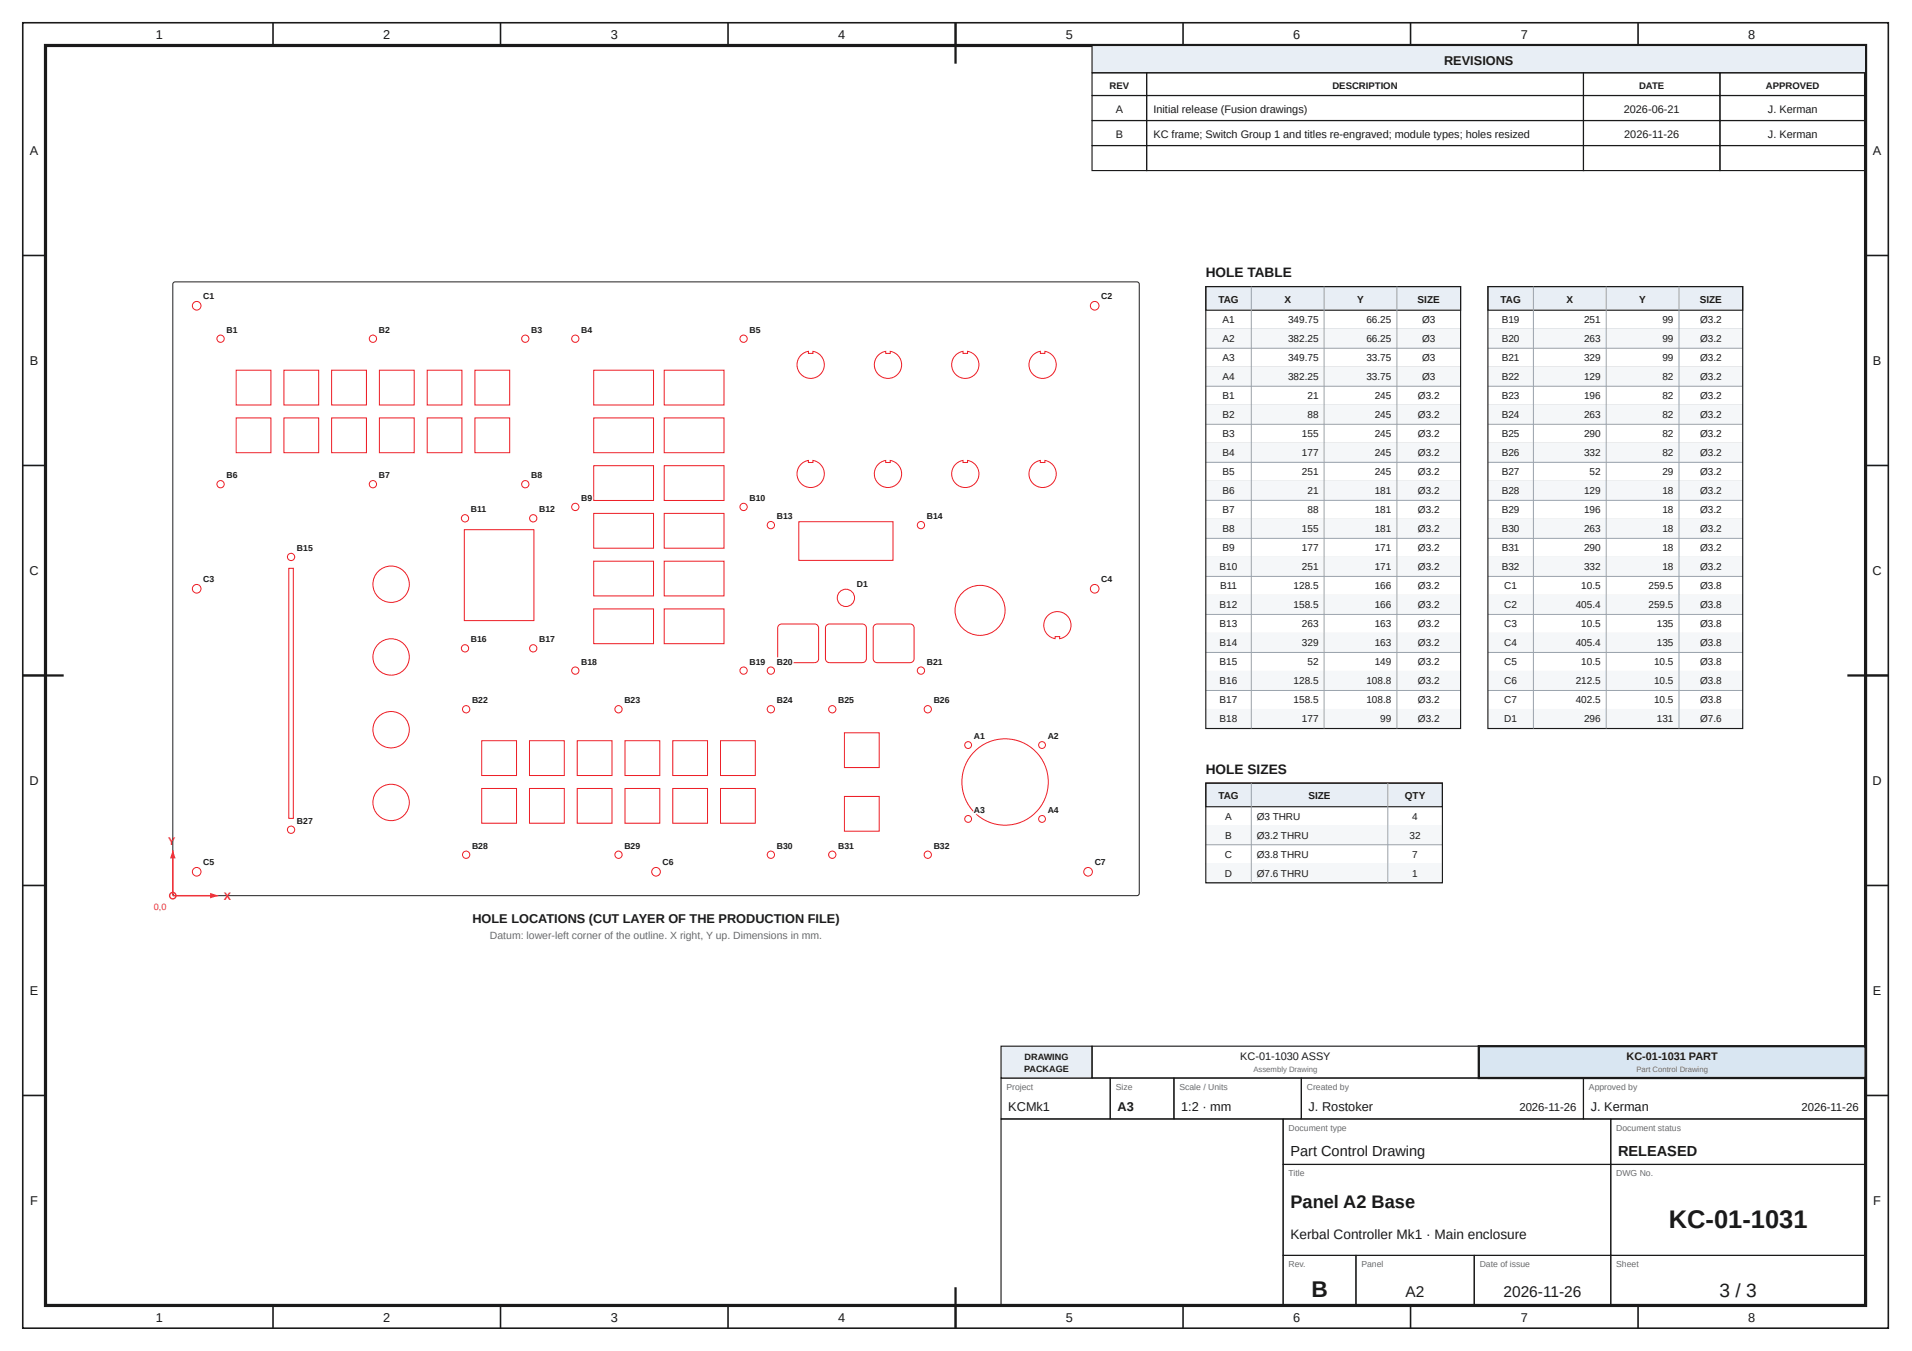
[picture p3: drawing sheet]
<svg xmlns="http://www.w3.org/2000/svg" width="420mm" height="297mm" viewBox="0 0 420 297" stroke-linecap="round" stroke-linejoin="round" font-family="sans-serif">
<g fill="none" stroke="#1a1a1a" stroke-width=".35">
<path d="M5 5h410v287h-410zM60 5v5M110 5v5M160 5v5M210 5v5M260 5v5M310 5v5M360 5v5M5 56.2h5M410 56.2h5M5 102.3h5M410 102.3h5"/>
<path d="M5 148.5h5M410 148.5h5M5 194.7h5M410 194.7h5M5 240.8h5M410 240.8h5M60 287v5M110 287v5M160 287v5M210 287v5M260 287v5M310 287v5"/>
<path d="M360 287v5"/>
</g>
<path d="M10 10h400v277h-400z" fill="none" stroke="#1a1a1a" stroke-width=".7" stroke-linecap="butt"/>
<path d="M210 5v9M5 148.5h9M406 148.5h9M210 283v9" fill="none" stroke="#1a1a1a" stroke-width=".5"/>
<path d="M240 10h170v6h-170z" fill="#e8eef5"/>
<g fill="none" stroke="#1a1a1a" stroke-width=".25">
<path d="M240 10h170v6h-170zM240 16h12v5h-12zM252 16h96v5h-96zM348 16h30v5h-30zM378 16h32v5h-32zM240 21h12v5.5h-12zM240 26.5h12v5.5h-12zM240 32h12v5.5h-12zM252 21h96v5.5h-96zM252 26.5h96v5.5h-96zM252 32h96v5.5h-96zM348 21h30v5.5h-30z"/>
<path d="M348 26.5h30v5.5h-30zM348 32h30v5.5h-30zM378 21h32v5.5h-32zM378 26.5h32v5.5h-32zM378 32h32v5.5h-32zM220 237h24v9h-24zM244 237h14v9h-14zM258 237h28v9h-28zM286 237h62v9h-62zM348 237h62v9h-62zM220 246h62v41h-62zM282 246h72v10h-72z"/>
<path d="M282 256h72v20h-72zM354 246h56v10h-56zM354 256h56v20h-56zM282 276h16v11h-16zM298 276h26v11h-26zM324 276h30v11h-30zM354 276h56v11h-56z"/>
</g>
<path d="M220 230h20v7h-20z" fill="#e8eef5"/>
<path d="M220 230h20v7h-20zM240 230h85v7h-85z" fill="none" stroke="#1a1a1a" stroke-width=".25"/>
<path d="M325 230h85v7h-85z" fill="#d9e6f2"/>
<path d="M325 230h85v7h-85z" fill="none" stroke="#1a1a1a" stroke-width=".5"/>
<path d="M265 63h56v5.2h-56z" fill="#e8eef5"/>
<path d="M265 63h56v5.2h-56z" fill="none" stroke="#1a1a1a" stroke-width=".25"/>
<path d="M265 72.4h56" fill="none" stroke="#9aa3ad" stroke-width=".22"/>
<path d="M265 72.4h56v4.2h-56z" fill="#f5f7f9"/>
<path d="M265 76.6h56M265 80.7h56" fill="none" stroke="#9aa3ad" stroke-width=".22"/>
<path d="M265 80.7h56v4.2h-56z" fill="#f5f7f9"/>
<path d="M265 84.9h56M265 89.1h56" fill="none" stroke="#9aa3ad" stroke-width=".22"/>
<path d="M265 89.1h56v4.2h-56z" fill="#f5f7f9"/>
<path d="M265 93.3h56M265 97.5h56" fill="none" stroke="#9aa3ad" stroke-width=".22"/>
<path d="M265 97.5h56v4.1h-56z" fill="#f5f7f9"/>
<path d="M265 101.6h56M265 105.8h56" fill="none" stroke="#9aa3ad" stroke-width=".22"/>
<path d="M265 105.8h56v4.2h-56z" fill="#f5f7f9"/>
<path d="M265 110h56M265 114.2h56" fill="none" stroke="#9aa3ad" stroke-width=".22"/>
<path d="M265 114.2h56v4.2h-56z" fill="#f5f7f9"/>
<path d="M265 118.4h56M265 122.5h56" fill="none" stroke="#9aa3ad" stroke-width=".22"/>
<path d="M265 122.5h56v4.2h-56z" fill="#f5f7f9"/>
<path d="M265 126.7h56M265 130.9h56" fill="none" stroke="#9aa3ad" stroke-width=".22"/>
<path d="M265 130.9h56v4.2h-56z" fill="#f5f7f9"/>
<path d="M265 135.1h56M265 139.3h56" fill="none" stroke="#9aa3ad" stroke-width=".22"/>
<path d="M265 139.3h56v4.1h-56z" fill="#f5f7f9"/>
<path d="M265 143.4h56M265 147.6h56" fill="none" stroke="#9aa3ad" stroke-width=".22"/>
<path d="M265 147.6h56v4.2h-56z" fill="#f5f7f9"/>
<path d="M265 151.8h56M265 156h56" fill="none" stroke="#9aa3ad" stroke-width=".22"/>
<path d="M265 156h56v4.2h-56z" fill="#f5f7f9"/>
<path d="M275 63v97.2M291 63v97.2M307 63v97.2M265 160.2h56" fill="none" stroke="#9aa3ad" stroke-width=".22"/>
<path d="M265 63h56v97.2h-56z" fill="none" stroke="#1a1a1a" stroke-width=".25"/>
<path d="M327 63h56v5.2h-56z" fill="#e8eef5"/>
<path d="M327 63h56v5.2h-56z" fill="none" stroke="#1a1a1a" stroke-width=".25"/>
<path d="M327 72.4h56" fill="none" stroke="#9aa3ad" stroke-width=".22"/>
<path d="M327 72.4h56v4.2h-56z" fill="#f5f7f9"/>
<path d="M327 76.6h56M327 80.7h56" fill="none" stroke="#9aa3ad" stroke-width=".22"/>
<path d="M327 80.7h56v4.2h-56z" fill="#f5f7f9"/>
<path d="M327 84.9h56M327 89.1h56" fill="none" stroke="#9aa3ad" stroke-width=".22"/>
<path d="M327 89.1h56v4.2h-56z" fill="#f5f7f9"/>
<path d="M327 93.3h56M327 97.5h56" fill="none" stroke="#9aa3ad" stroke-width=".22"/>
<path d="M327 97.5h56v4.1h-56z" fill="#f5f7f9"/>
<path d="M327 101.6h56M327 105.8h56" fill="none" stroke="#9aa3ad" stroke-width=".22"/>
<path d="M327 105.8h56v4.2h-56z" fill="#f5f7f9"/>
<path d="M327 110h56M327 114.2h56" fill="none" stroke="#9aa3ad" stroke-width=".22"/>
<path d="M327 114.2h56v4.2h-56z" fill="#f5f7f9"/>
<path d="M327 118.4h56M327 122.5h56" fill="none" stroke="#9aa3ad" stroke-width=".22"/>
<path d="M327 122.5h56v4.2h-56z" fill="#f5f7f9"/>
<path d="M327 126.7h56M327 130.9h56" fill="none" stroke="#9aa3ad" stroke-width=".22"/>
<path d="M327 130.9h56v4.2h-56z" fill="#f5f7f9"/>
<path d="M327 135.1h56M327 139.3h56" fill="none" stroke="#9aa3ad" stroke-width=".22"/>
<path d="M327 139.3h56v4.1h-56z" fill="#f5f7f9"/>
<path d="M327 143.4h56M327 147.6h56" fill="none" stroke="#9aa3ad" stroke-width=".22"/>
<path d="M327 147.6h56v4.2h-56z" fill="#f5f7f9"/>
<path d="M327 151.8h56M327 156h56" fill="none" stroke="#9aa3ad" stroke-width=".22"/>
<path d="M327 156h56v4.2h-56z" fill="#f5f7f9"/>
<path d="M337 63v97.2M353 63v97.2M369 63v97.2M327 160.2h56" fill="none" stroke="#9aa3ad" stroke-width=".22"/>
<path d="M327 63h56v97.2h-56z" fill="none" stroke="#1a1a1a" stroke-width=".25"/>
<path d="M265 172.2h52v5.2h-52z" fill="#e8eef5"/>
<path d="M265 172.2h52v5.2h-52z" fill="none" stroke="#1a1a1a" stroke-width=".25"/>
<path d="M265 181.5h52" fill="none" stroke="#9aa3ad" stroke-width=".22"/>
<path d="M265 181.5h52v4.2h-52z" fill="#f5f7f9"/>
<path d="M265 185.7h52M265 189.9h52" fill="none" stroke="#9aa3ad" stroke-width=".22"/>
<path d="M265 189.9h52v4.2h-52z" fill="#f5f7f9"/>
<path d="M275 172.2v21.9M305 172.2v21.9M265 194.1h52" fill="none" stroke="#9aa3ad" stroke-width=".22"/>
<path d="M265 172.2h52v21.9h-52z" fill="none" stroke="#1a1a1a" stroke-width=".25"/>
<g fill="none" stroke="#ed1c24" stroke-width=".22">
<path d="M176.1 78l1-.6 .6-.2v.5h1v-.5a3 3 0 0 1 2.2 4.1 3 3 0 0 1-4.4 1.4 3 3 0 0 1-.4-4.7zM193.1 78l1-.6 .6-.2v.5h1v-.5a3 3 0 0 1 2.2 4.1 3 3 0 0 1-4.4 1.4 3 3 0 0 1-.4-4.7zM210.1 78l1-.6 .5-.2v.5h1v-.5a3 3 0 0 1 2.3 4.1 3 3 0 0 1-4.4 1.4 3 3 0 0 1-.4-4.7zM227.1 78l1-.6 .5-.2v.5h1v-.5a3 3 0 0 1 2.3 4.1 3 3 0 0 1-4.4 1.4 3 3 0 0 1-.4-4.7zM51.9 81.4h7.6v7.6h-7.6zM51.9 91.9h7.6v7.6h-7.6zM62.4 81.4h7.6v7.6h-7.6zM62.4 91.9h7.6v7.6h-7.6zM72.9 81.4h7.6v7.6h-7.6zM72.9 91.9h7.6v7.6h-7.6zM83.4 81.4h7.6v7.6h-7.6zM83.4 91.9h7.6v7.6h-7.6z"/>
<path d="M93.9 81.4h7.6v7.6h-7.6zM93.9 91.9h7.6v7.6h-7.6zM104.4 81.4h7.6v7.6h-7.6zM104.4 91.9h7.6v7.6h-7.6zM130.5 81.4h13.1v7.6h-13.1zM130.5 91.9h13.1v7.6h-13.1zM146 81.4h13.1v7.6h-13.1zM146 91.9h13.1v7.6h-13.1zM102 116.4h15.3v20h-15.3zM130.5 102.4h13.1v7.6h-13.1zM130.5 112.9h13.1v7.6h-13.1zM146 102.4h13.1v7.6h-13.1z"/>
<path d="M146 112.9h13.1v7.6h-13.1zM175.6 114.7h20.7v8.5h-20.7zM176.1 102l1-.6 .6-.2v.5h1v-.5a3 3 0 0 1 2.2 4.1 3 3 0 0 1-4.4 1.4 3 3 0 0 1-.4-4.7zM193.1 102l1-.6 .6-.2v.5h1v-.5a3 3 0 0 1 2.2 4.1 3 3 0 0 1-4.4 1.4 3 3 0 0 1-.4-4.7zM210.1 102l1-.6 .5-.2v.5h1v-.5a3 3 0 0 1 2.3 4.1 3 3 0 0 1-4.4 1.4 3 3 0 0 1-.4-4.7zM227.1 102l1-.6 .5-.2v.5h1v-.5a3 3 0 0 1 2.3 4.1 3 3 0 0 1-4.4 1.4 3 3 0 0 1-.4-4.7zM63.5 124.9h1v55h-1zM130.5 123.4h13.1v7.6h-13.1zM130.5 133.9h13.1v7.6h-13.1zM146 123.4h13.1v7.6h-13.1zM146 133.9h13.1v7.6h-13.1zM171.2 137.4l.6-.2h7.2a.87 .87 0 0 1 .9 .9v6.7a.87 .87 0 0 1-.9 .9h-7.2a.87 .87 0 0 1-.9-.9v-6.7z"/>
<path d="M181.7 137.4l.6-.2h7.2a.87 .87 0 0 1 .9 .9v6.7a.88 .88 0 0 1-.9 .9h-7.2a.87 .87 0 0 1-.9-.9v-6.7zM192.2 137.4l.6-.2h7.2a.87 .87 0 0 1 .9 .9v6.7a.87 .87 0 0 1-.9 .9h-7.2a.88 .88 0 0 1-.9-.9v-6.7zM230.5 135.1a3 3 0 0 1 4.6 1.1 3 3 0 0 1-2.2 4.2v-.4h-1v.4a3 3 0 0 1-2.4-2.2 3 3 0 0 1 1-3.1zM105.9 162.8h7.6v7.7h-7.6zM105.9 173.3h7.6v7.7h-7.6zM116.4 162.8h7.6v7.7h-7.6zM116.4 173.3h7.6v7.7h-7.6zM126.9 162.8h7.6v7.7h-7.6zM126.9 173.3h7.6v7.7h-7.6zM137.4 162.8h7.6v7.7h-7.6zM137.4 173.3h7.6v7.7h-7.6zM147.8 162.8h7.7v7.7h-7.7z"/>
<path d="M147.8 173.3h7.7v7.7h-7.7zM158.3 162.8h7.7v7.7h-7.7zM158.3 173.3h7.7v7.7h-7.7zM185.6 161.1h7.6v7.6h-7.6zM185.6 175.1h7.6v7.6h-7.6z"/>
<circle cx="43.2" cy="67.2" r=".95"/>
<circle cx="48.5" cy="74.5" r=".8"/>
<circle cx="82" cy="74.5" r=".8"/>
<circle cx="115.4" cy="74.5" r=".8"/>
<circle cx="126.4" cy="74.5" r=".8"/>
<circle cx="163.4" cy="74.5" r=".8"/>
<circle cx="240.6" cy="67.2" r=".95"/>
<circle cx="48.5" cy="106.5" r=".8"/>
<circle cx="82" cy="106.5" r=".8"/>
<circle cx="102.2" cy="113.9" r=".8"/>
<circle cx="115.4" cy="106.5" r=".8"/>
<circle cx="117.2" cy="113.9" r=".8"/>
<circle cx="126.4" cy="111.4" r=".8"/>
<circle cx="163.4" cy="111.4" r=".8"/>
<circle cx="169.4" cy="115.4" r=".8"/>
<circle cx="202.4" cy="115.4" r=".8"/>
<circle cx="43.2" cy="129.4" r=".95"/>
<circle cx="64" cy="122.4" r=".8"/>
<circle cx="86" cy="128.4" r="4"/>
<circle cx="185.9" cy="131.4" r="1.9"/>
<circle cx="215.4" cy="134.2" r="5.5"/>
<circle cx="240.6" cy="129.4" r=".95"/>
<circle cx="86" cy="144.4" r="4"/>
<circle cx="102.2" cy="142.5" r=".8"/>
<circle cx="102.4" cy="155.9" r=".8"/>
<circle cx="117.2" cy="142.5" r=".8"/>
<circle cx="126.4" cy="147.4" r=".8"/>
<circle cx="135.9" cy="155.9" r=".8"/>
<circle cx="163.4" cy="147.4" r=".8"/>
<circle cx="169.4" cy="147.4" r=".8"/>
<circle cx="169.4" cy="155.9" r=".8"/>
<circle cx="182.9" cy="155.9" r=".8"/>
<circle cx="202.4" cy="147.4" r=".8"/>
<circle cx="203.9" cy="155.9" r=".8"/>
<circle cx="86" cy="160.4" r="4"/>
<circle cx="86" cy="176.4" r="4"/>
<circle cx="212.8" cy="163.8" r=".75"/>
<circle cx="220.9" cy="171.9" r="9.5"/>
<circle cx="229" cy="163.8" r=".75"/>
<circle cx="43.2" cy="191.7" r=".95"/>
<circle cx="64" cy="182.4" r=".8"/>
<circle cx="102.4" cy="187.9" r=".8"/>
<circle cx="135.9" cy="187.9" r=".8"/>
<circle cx="144.2" cy="191.7" r=".95"/>
<circle cx="169.4" cy="187.9" r=".8"/>
<circle cx="182.9" cy="187.9" r=".8"/>
<circle cx="203.9" cy="187.9" r=".8"/>
<circle cx="212.8" cy="180" r=".75"/>
<circle cx="229" cy="180" r=".75"/>
<circle cx="239.1" cy="191.7" r=".95"/>
</g>
<path d="M38 62.2l.5-.2h211.6l.3 .5-.1 134.2-.4 .2-211.7-.1-.2-.4z" fill="none" stroke="#231f20" stroke-width=".22"/>
<path d="M38 196.9h10" fill="none" stroke="#c0392b" stroke-width=".3"/>
<path d="M46.2 196.3l1.8 .6-1.8 .6z" fill="#c0392b"/>
<path d="M38 186.9v10" fill="none" stroke="#c0392b" stroke-width=".3"/>
<path d="M38 186.9l.6 1.8h-1.2z" fill="#c0392b"/>
<circle cx="38" cy="196.9" r=".7" fill="none" stroke="#c0392b" stroke-width=".3"/>
<text font-size="5.6" fill="#1a1a1a" x="366.7" y="270">KC-01-1031</text>
<text font-size="5" fill="#1a1a1a" x="288.2" y="285.2">B</text>
<text font-size="4.2" fill="#1a1a1a" x="377.9" y="285.2">3 / 3</text>
<text font-size="4" fill="#1a1a1a" x="283.6" y="265.5">Panel A2 Base</text>
<g font-size="3.4" fill="#1a1a1a">
<text x="308.9" y="285.2">A2</text>
<text x="330.4" y="285.2">2026-11-26</text>
</g>
<g font-size="3.2" fill="#1a1a1a">
<text x="283.6" y="254.2">Part Control Drawing</text>
<text x="355.6" y="254.2">RELEASED</text>
</g>
<g font-size="3" fill="#1a1a1a">
<text x="265" y="61">HOLE TABLE</text>
<text x="265" y="170.2">HOLE SIZES</text>
<text x="283.6" y="272.5">Kerbal Controller Mk1 · Main enclosure</text>
</g>
<g font-size="2.8" fill="#1a1a1a">
<text x="34.2" y="8.6">1</text>
<text x="84.2" y="8.6">2</text>
<text x="134.2" y="8.6">3</text>
<text x="184.2" y="8.6">4</text>
<text x="234.2" y="8.6">5</text>
<text x="284.2" y="8.6">6</text>
<text x="334.2" y="8.6">7</text>
<text x="384.2" y="8.6">8</text>
<text x="317.4" y="14.3">REVISIONS</text>
<text x="6.6" y="34.1">A</text>
<text x="411.6" y="34.1">A</text>
<text x="6.6" y="80.2">B</text>
<text x="411.6" y="80.2">B</text>
<text x="6.5" y="126.4">C</text>
<text x="411.5" y="126.4">C</text>
<text x="6.5" y="172.6">D</text>
<text x="411.5" y="172.6">D</text>
<text x="103.8" y="202.9">HOLE LOCATIONS (CUT LAYER OF THE PRODUCTION FILE)</text>
<text x="6.6" y="218.7">E</text>
<text x="411.6" y="218.7">E</text>
<text x="221.6" y="244.2">KCMk1</text>
<text x="245.6" y="244.2">A3</text>
<text x="259.6" y="244.2">1:2 · mm</text>
<text x="287.6" y="244.2">J. Rostoker</text>
<text x="349.6" y="244.2">J. Kerman</text>
<text x="6.6" y="264.9">F</text>
<text x="411.6" y="264.9">F</text>
<text x="34.2" y="290.6">1</text>
<text x="84.2" y="290.6">2</text>
<text x="134.2" y="290.6">3</text>
<text x="184.2" y="290.6">4</text>
<text x="234.2" y="290.6">5</text>
<text x="284.2" y="290.6">6</text>
<text x="334.2" y="290.6">7</text>
<text x="384.2" y="290.6">8</text>
</g>
<g font-size="2.5" fill="#1a1a1a">
<text x="333.9" y="244.2">2026-11-26</text>
<text x="395.9" y="244.2">2026-11-26</text>
</g>
<g font-size="2.4" fill="#1a1a1a">
<text x="245.2" y="24.9">A</text>
<text x="253.5" y="24.9">Initial release (Fusion drawings)</text>
<text x="356.9" y="24.9">2026-06-21</text>
<text x="388.5" y="24.9">J. Kerman</text>
<text x="245.2" y="30.4">B</text>
<text x="253.5" y="30.4">KC frame; Switch Group 1 and titles re-engraved; module types; holes resized</text>
<text x="357" y="30.4">2026-11-26</text>
<text x="388.5" y="30.4">J. Kerman</text>
<text x="272.6" y="233">KC-01-1030 ASSY</text>
<text x="357.5" y="233">KC-01-1031 PART</text>
</g>
<g font-size="2.4" fill="#c0392b">
<text x="37" y="185.7">Y</text>
<text x="49.2" y="197.9">X</text>
</g>
<text font-size="2.3" fill="#6b6b6b" x="107.7" y="206.5">Datum: lower-left corner of the outline. X right, Y up. Dimensions in mm.</text>
<g font-size="2.2" fill="#1a1a1a">
<text x="267.8" y="66.6">TAG</text>
<text x="268.7" y="71.1">A1</text>
<text x="282.3" y="66.6">X</text>
<text x="283.1" y="71.1">349.75</text>
<text x="298.3" y="66.6">Y</text>
<text x="300.3" y="71.1">66.25</text>
<text x="311.6" y="66.6">SIZE</text>
<text x="312.5" y="71.1">Ø3</text>
<text x="329.8" y="66.6">TAG</text>
<text x="330" y="71.1">B19</text>
<text x="344.3" y="66.6">X</text>
<text x="348.1" y="71.1">251</text>
<text x="360.3" y="66.6">Y</text>
<text x="365.4" y="71.1">99</text>
<text x="373.6" y="66.6">SIZE</text>
<text x="373.6" y="71.1">Ø3.2</text>
<text x="268.7" y="75.2">A2</text>
<text x="283.1" y="75.2">382.25</text>
<text x="300.3" y="75.2">66.25</text>
<text x="312.5" y="75.2">Ø3</text>
<text x="330" y="75.2">B20</text>
<text x="348.1" y="75.2">263</text>
<text x="365.4" y="75.2">99</text>
<text x="373.6" y="75.2">Ø3.2</text>
<text x="268.7" y="79.4">A3</text>
<text x="268.7" y="83.6">A4</text>
<text x="283.1" y="79.4">349.75</text>
<text x="283.1" y="83.6">382.25</text>
<text x="300.3" y="79.4">33.75</text>
<text x="300.3" y="83.6">33.75</text>
<text x="312.5" y="79.4">Ø3</text>
<text x="312.5" y="83.6">Ø3</text>
<text x="330" y="79.4">B21</text>
<text x="330" y="83.6">B22</text>
<text x="348.1" y="79.4">329</text>
<text x="348.1" y="83.6">129</text>
<text x="365.4" y="79.4">99</text>
<text x="365.4" y="83.6">82</text>
<text x="373.6" y="79.4">Ø3.2</text>
<text x="373.6" y="83.6">Ø3.2</text>
<text x="268.7" y="87.8">B1</text>
<text x="287.4" y="87.8">21</text>
<text x="302.1" y="87.8">245</text>
<text x="311.6" y="87.8">Ø3.2</text>
<text x="330" y="87.8">B23</text>
<text x="348.1" y="87.8">196</text>
<text x="365.4" y="87.8">82</text>
<text x="373.6" y="87.8">Ø3.2</text>
<text x="268.7" y="92">B2</text>
<text x="287.4" y="92">88</text>
<text x="302.1" y="92">245</text>
<text x="311.6" y="92">Ø3.2</text>
<text x="330" y="92">B24</text>
<text x="348.1" y="92">263</text>
<text x="365.4" y="92">82</text>
<text x="373.6" y="92">Ø3.2</text>
<text x="268.7" y="96.1">B3</text>
<text x="268.7" y="100.3">B4</text>
<text x="286.1" y="96.1">155</text>
<text x="286.1" y="100.3">177</text>
<text x="302.1" y="96.1">245</text>
<text x="302.1" y="100.3">245</text>
<text x="311.6" y="96.1">Ø3.2</text>
<text x="311.6" y="100.3">Ø3.2</text>
<text x="330" y="96.1">B25</text>
<text x="330" y="100.3">B26</text>
<text x="348.1" y="96.1">290</text>
<text x="348.1" y="100.3">332</text>
<text x="365.4" y="96.1">82</text>
<text x="365.4" y="100.3">82</text>
<text x="373.6" y="96.1">Ø3.2</text>
<text x="373.6" y="100.3">Ø3.2</text>
<text x="268.7" y="104.5">B5</text>
<text x="286.1" y="104.5">251</text>
<text x="302.1" y="104.5">245</text>
<text x="311.6" y="104.5">Ø3.2</text>
<text x="330" y="104.5">B27</text>
<text x="349.4" y="104.5">52</text>
<text x="365.4" y="104.5">29</text>
<text x="373.6" y="104.5">Ø3.2</text>
<text x="268.7" y="108.7">B6</text>
<text x="268.7" y="112.9">B7</text>
<text x="287.4" y="108.7">21</text>
<text x="287.4" y="112.9">88</text>
<text x="302.1" y="108.7">181</text>
<text x="302.1" y="112.9">181</text>
<text x="311.6" y="108.7">Ø3.2</text>
<text x="311.6" y="112.9">Ø3.2</text>
<text x="330" y="108.7">B28</text>
<text x="330" y="112.9">B29</text>
<text x="348.1" y="108.7">129</text>
<text x="348.1" y="112.9">196</text>
<text x="365.4" y="108.7">18</text>
<text x="365.4" y="112.9">18</text>
<text x="373.6" y="108.7">Ø3.2</text>
<text x="373.6" y="112.9">Ø3.2</text>
<text x="268.7" y="117">B8</text>
<text x="286.1" y="117">155</text>
<text x="302.1" y="117">181</text>
<text x="311.6" y="117">Ø3.2</text>
<text x="330" y="117">B30</text>
<text x="348.1" y="117">263</text>
<text x="365.4" y="117">18</text>
<text x="373.6" y="117">Ø3.2</text>
<text x="268" y="125.4">B10</text>
<text x="268.7" y="121.2">B9</text>
<text x="286.1" y="121.2">177</text>
<text x="286.1" y="125.4">251</text>
<text x="302.1" y="121.2">171</text>
<text x="302.1" y="125.4">171</text>
<text x="311.6" y="121.2">Ø3.2</text>
<text x="311.6" y="125.4">Ø3.2</text>
<text x="330" y="121.2">B31</text>
<text x="330" y="125.4">B32</text>
<text x="348.1" y="121.2">290</text>
<text x="348.1" y="125.4">332</text>
<text x="365.4" y="121.2">18</text>
<text x="365.4" y="125.4">18</text>
<text x="373.6" y="121.2">Ø3.2</text>
<text x="373.6" y="125.4">Ø3.2</text>
<text x="268.1" y="129.6">B11</text>
<text x="284.3" y="129.6">128.5</text>
<text x="302.1" y="129.6">166</text>
<text x="311.6" y="129.6">Ø3.2</text>
<text x="330.6" y="129.6">C1</text>
<text x="347.5" y="129.6">10.5</text>
<text x="362.3" y="129.6">259.5</text>
<text x="373.6" y="129.6">Ø3.8</text>
<text x="268" y="133.8">B12</text>
<text x="268" y="137.9">B13</text>
<text x="284.3" y="133.8">158.5</text>
<text x="286.1" y="137.9">263</text>
<text x="302.1" y="133.8">166</text>
<text x="302.1" y="137.9">163</text>
<text x="311.6" y="133.8">Ø3.2</text>
<text x="311.6" y="137.9">Ø3.2</text>
<text x="330.6" y="133.8">C2</text>
<text x="330.6" y="137.9">C3</text>
<text x="346.3" y="133.8">405.4</text>
<text x="347.5" y="137.9">10.5</text>
<text x="362.3" y="133.8">259.5</text>
<text x="364.1" y="137.9">135</text>
<text x="373.6" y="133.8">Ø3.8</text>
<text x="373.6" y="137.9">Ø3.8</text>
<text x="268" y="142.1">B14</text>
<text x="286.1" y="142.1">329</text>
<text x="302.1" y="142.1">163</text>
<text x="311.6" y="142.1">Ø3.2</text>
<text x="330.6" y="142.1">C4</text>
<text x="346.3" y="142.1">405.4</text>
<text x="364.1" y="142.1">135</text>
<text x="373.6" y="142.1">Ø3.8</text>
<text x="268" y="146.3">B15</text>
<text x="287.4" y="146.3">52</text>
<text x="302.1" y="146.3">149</text>
<text x="311.6" y="146.3">Ø3.2</text>
<text x="330.6" y="146.3">C5</text>
<text x="347.5" y="146.3">10.5</text>
<text x="363.5" y="146.3">10.5</text>
<text x="373.6" y="146.3">Ø3.8</text>
<text x="268" y="150.5">B16</text>
<text x="268" y="154.7">B17</text>
<text x="284.3" y="150.5">128.5</text>
<text x="284.3" y="154.7">158.5</text>
<text x="300.3" y="150.5">108.8</text>
<text x="300.3" y="154.7">108.8</text>
<text x="311.6" y="150.5">Ø3.2</text>
<text x="311.6" y="154.7">Ø3.2</text>
<text x="330.6" y="150.5">C6</text>
<text x="330.6" y="154.7">C7</text>
<text x="346.3" y="150.5">212.5</text>
<text x="346.3" y="154.7">402.5</text>
<text x="363.5" y="150.5">10.5</text>
<text x="363.5" y="154.7">10.5</text>
<text x="373.6" y="150.5">Ø3.8</text>
<text x="373.6" y="154.7">Ø3.8</text>
<text x="268" y="158.8">B18</text>
<text x="286.1" y="158.8">177</text>
<text x="303.4" y="158.8">99</text>
<text x="311.6" y="158.8">Ø3.2</text>
<text x="330.6" y="158.8">D1</text>
<text x="348.1" y="158.8">296</text>
<text x="364.1" y="158.8">131</text>
<text x="373.6" y="158.8">Ø7.6</text>
<text x="267.8" y="175.8">TAG</text>
<text x="287.6" y="175.8">SIZE</text>
<text x="308.7" y="175.8">QTY</text>
<text x="269.3" y="180.2">A</text>
<text x="269.3" y="184.4">B</text>
<text x="276.2" y="180.2">Ø3 THRU</text>
<text x="276.2" y="184.4">Ø3.2 THRU</text>
<text x="309.8" y="184.4">32</text>
<text x="310.4" y="180.2">4</text>
<text x="269.2" y="188.6">C</text>
<text x="276.2" y="188.6">Ø3.8 THRU</text>
<text x="310.4" y="188.6">7</text>
<text x="269.2" y="192.8">D</text>
<text x="276.2" y="192.8">Ø7.6 THRU</text>
<text x="310.4" y="192.8">1</text>
</g>
<g font-size="2.1" fill="#1a1a1a">
<text x="243.8" y="19.6">REV</text>
<text x="292.8" y="19.6">DESCRIPTION</text>
<text x="360.2" y="19.6">DATE</text>
<text x="388.1" y="19.6">APPROVED</text>
</g>
<text font-size="2" fill="#c0392b" x="33.8" y="200.1">0,0</text>
<g font-size="2" fill="#1a1a1a">
<text x="225.2" y="233">DRAWING</text>
<text x="225.1" y="235.6">PACKAGE</text>
</g>
<g font-size="1.9" fill="#fff">
<text x="44.7" y="65.8">C1</text>
<text x="242" y="65.8">C2</text>
<text x="49.8" y="73.2">B1</text>
<text x="83.3" y="73.2">B2</text>
<text x="116.7" y="73.2">B3</text>
<text x="127.7" y="73.2">B4</text>
<text x="164.7" y="73.2">B5</text>
<text x="49.8" y="105.1">B6</text>
<text x="83.3" y="105.1">B7</text>
<text x="116.7" y="105.1">B8</text>
<text x="103.5" y="112.6">B11</text>
<text x="118.5" y="112.6">B12</text>
<text x="127.7" y="110.1">B9</text>
<text x="164.7" y="110.1">B10</text>
<text x="170.7" y="114.1">B13</text>
<text x="203.7" y="114.1">B14</text>
<text x="65.3" y="121.1">B15</text>
<text x="44.7" y="128">C3</text>
<text x="188.3" y="129">D1</text>
<text x="242" y="128">C4</text>
<text x="103.5" y="141.2">B16</text>
<text x="118.5" y="141.2">B17</text>
<text x="127.7" y="146.1">B18</text>
<text x="164.7" y="146.1">B19</text>
<text x="170.7" y="146.1">B20</text>
<text x="203.7" y="146.1">B21</text>
<text x="103.7" y="154.6">B22</text>
<text x="137.2" y="154.6">B23</text>
<text x="170.7" y="154.6">B24</text>
<text x="184.2" y="154.6">B25</text>
<text x="205.2" y="154.6">B26</text>
<text x="214" y="162.5">A1</text>
<text x="230.3" y="162.5">A2</text>
<text x="214" y="178.8">A3</text>
<text x="230.3" y="178.8">A4</text>
<text x="65.3" y="181.1">B27</text>
<text x="44.7" y="190.2">C5</text>
<text x="103.7" y="186.6">B28</text>
<text x="137.2" y="186.6">B29</text>
<text x="145.6" y="190.2">C6</text>
<text x="170.7" y="186.6">B30</text>
<text x="184.2" y="186.6">B31</text>
<text x="205.2" y="186.6">B32</text>
<text x="240.6" y="190.2">C7</text>
</g>
<g font-size="1.9" fill="#6b6b6b">
<text x="221.2" y="239.6">Project</text>
<text x="245.2" y="239.6">Size</text>
<text x="259.2" y="239.6">Scale / Units</text>
<text x="287.2" y="239.6">Created by</text>
<text x="349.2" y="239.6">Approved by</text>
<text x="283.2" y="248.6">Document type</text>
<text x="355.2" y="248.6">Document status</text>
<text x="283.2" y="258.6">Title</text>
<text x="355.2" y="258.6">DWG No.</text>
<text x="283.2" y="278.6">Rev.</text>
<text x="299.2" y="278.6">Panel</text>
<text x="325.2" y="278.6">Date of issue</text>
<text x="355.2" y="278.6">Sheet</text>
</g>
<g font-size="1.7" fill="#6b6b6b">
<text x="275.5" y="235.7">Assembly Drawing</text>
<text x="359.6" y="235.7">Part Control Drawing</text>
</g>
</svg>
